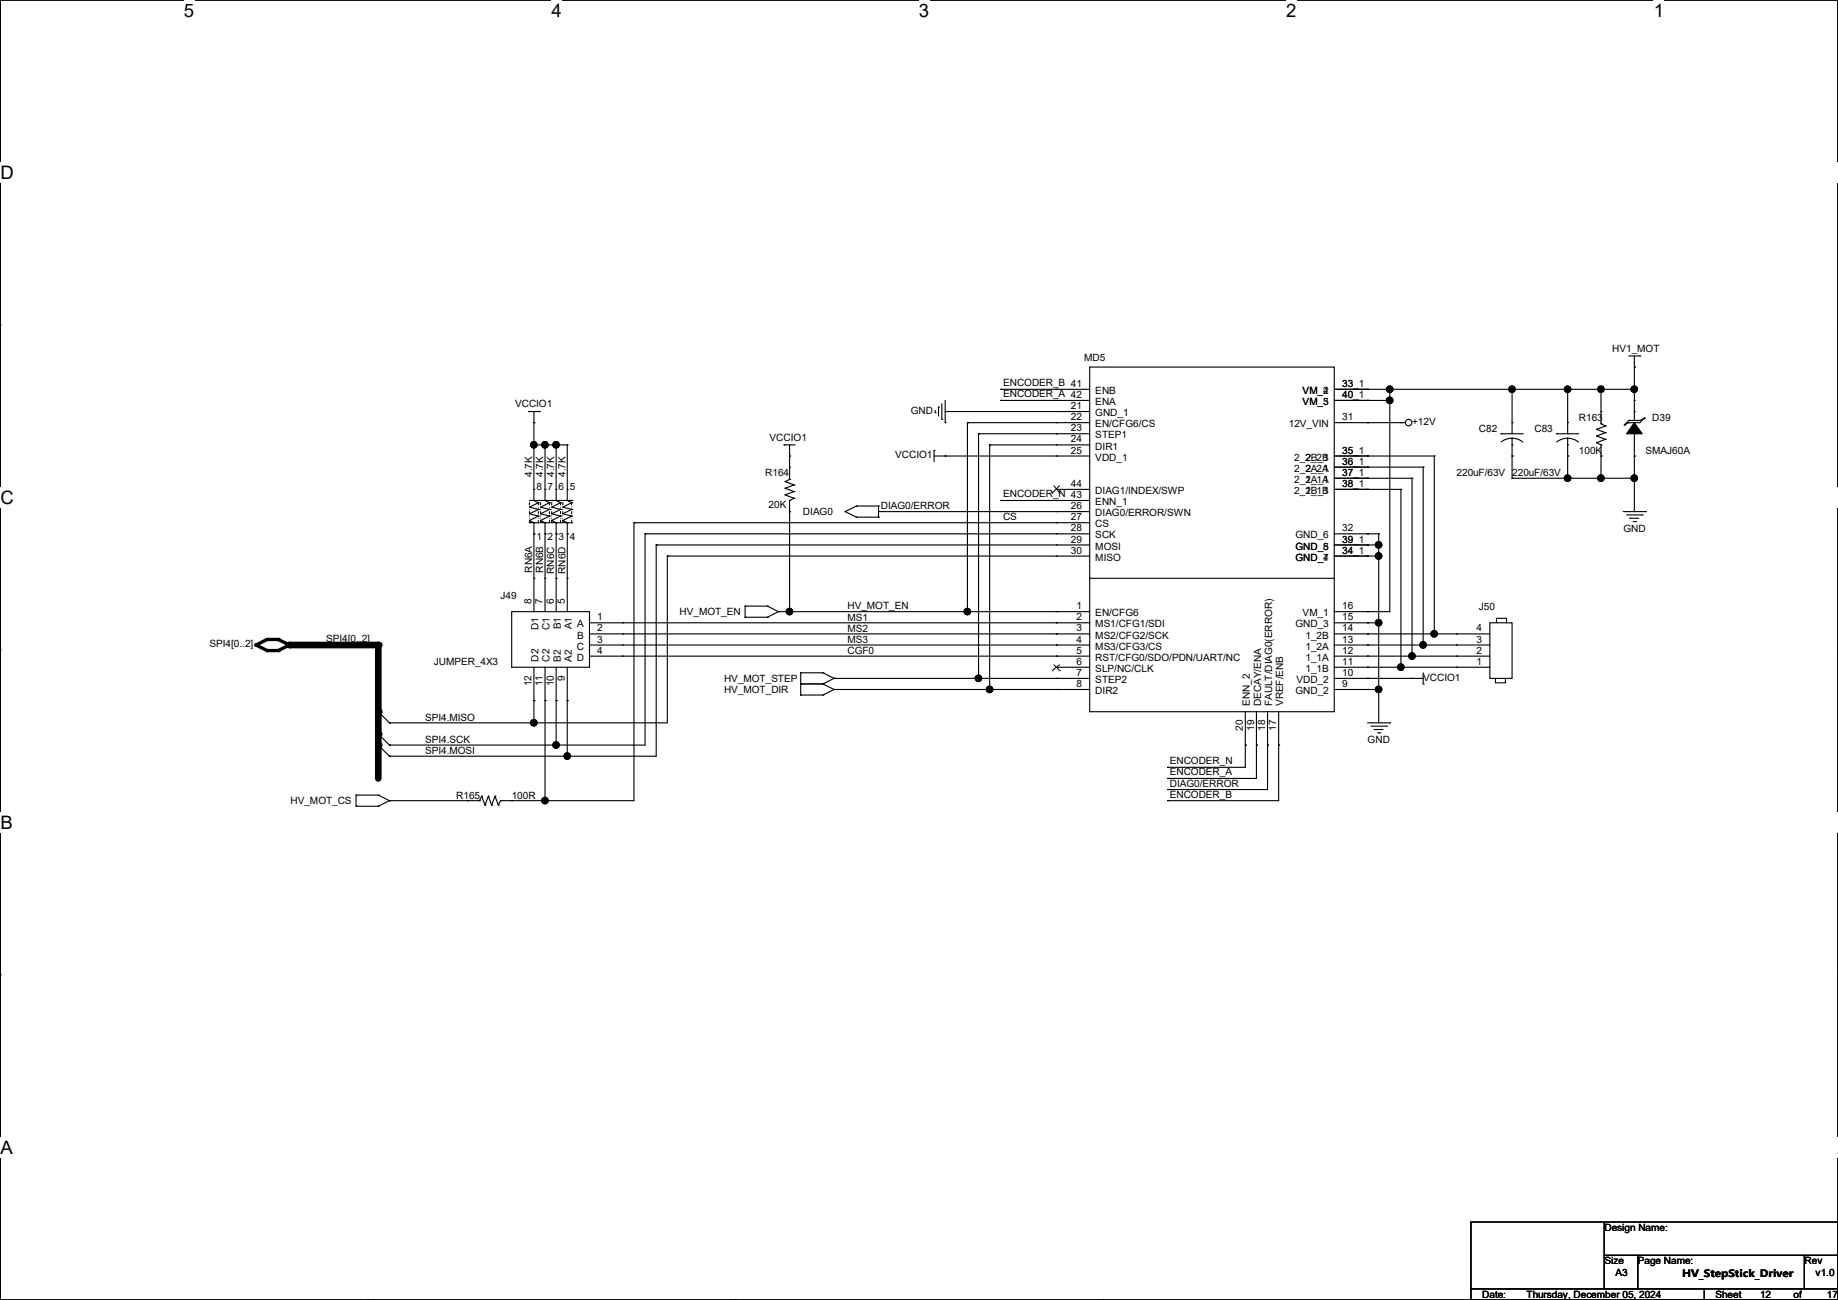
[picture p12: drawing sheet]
<svg xmlns="http://www.w3.org/2000/svg" width="420mm" height="297mm" viewBox="0 0 420 297" stroke-linecap="round" stroke-linejoin="round" font-family="sans-serif">
<path d="M.1 0h419.8v297h-419.8z" fill="none" stroke="#000" stroke-width=".25"/>
<path d="M42 0h2.4v4.8h-2.4z" fill="#fff"/>
<path d="M84 0h.1M84 297h.1" fill="none" stroke="#000" stroke-width=".25"/>
<path d="M126 0h2.4v4.8h-2.4z" fill="#fff"/>
<path d="M168 0h.1M168 297h.1" fill="none" stroke="#000" stroke-width=".25"/>
<path d="M210 0h2.3v4.8h-2.3z" fill="#fff"/>
<path d="M252 0h.1M252 297h.1" fill="none" stroke="#000" stroke-width=".25"/>
<path d="M293.9 0h2.4v4.8h-2.4z" fill="#fff"/>
<path d="M336 0h.1M336 297h.1" fill="none" stroke="#000" stroke-width=".25"/>
<g fill="#fff">
<path d="M377.9 0h2.4v4.8h-2.4z"/>
<path d="M.1 37.1h3v4.8h-3z"/>
<path d="M419.9 37.1l.1 4.8z"/>
<path d="M.1 111.3h3v4.8h-3z"/>
<path d="M419.9 111.3l.1 4.8z"/>
</g>
<path d="M.1 74.3h.1M419.9 74.3h.1" fill="none" stroke="#000" stroke-width=".25"/>
<g fill="#fff">
<path d="M.1 185.6h2.8v4.7h-2.8z"/>
<path d="M419.9 185.6l.1 4.7z"/>
</g>
<path d="M.1 148.5h.1M419.9 148.5h.1" fill="none" stroke="#000" stroke-width=".25"/>
<g fill="#fff">
<path d="M0 259.8h2.9v4.7h-2.9z"/>
<path d="M419.9 259.8h.1v4.7h-.1z"/>
</g>
<g fill="none" stroke="#000" stroke-width=".25">
<path d="M120.7 94h2.6M122 96.6h.1M122 94v20.3M123.3 94h.1M213.7 94.3h.1M213.7 93.8v.5M214.5 93h.1M214.5 93v2M215.2 95.8h.1M215.2 92.2v3.6M216 96.6h.1M216 94h.1"/>
<path d="M216 94h33M216 91.5v5.1M221.1 96.6h.1M221.1 96.6h27.9M221.1 96.6v43.1M223.6 99.1h.1M223.6 99.1h25.4M223.6 99.1v55.9M228.7 88.9h.1M228.7 91.5h.1M228.7 88.9h20.3M228.7 91.5h20.3"/>
<path d="M241.4 94h.1M241.4 96.6h.1M241.4 99.1h.1M241.4 88.9h.1M241.4 91.5h.1M249 83.9h55.9v78.7h-55.9zM304.9 96.6h16.2M304.9 88.9h68.6M304.9 91.5h12.7M312.5 88.9h.1M312.5 91.5h.1M312.5 96.6h.1"/>
<path d="M317.6 88.9h.1M317.6 91.5h.1M317.6 88.9v50.8h-12.7M320.1 96.6h.1M343 99.1h.1M343 99.1h5.1M345.5 96.6h.1M345.5 88.9h.1M345.5 88.9v10.2M355.7 99.1h.1M355.7 99.1h5.1M358.2 96.6h.1"/>
<path d="M358.2 88.9h.1M358.2 88.9v10.2M364.8 98.1h.1M364.8 99.6h.1M364.8 98.1l2.1 .7M364.8 99.6l2.1 .8M365.8 96.8h.1M365.8 94h.1M365.8 88.9h.1M365.8 96.8l1.1 .5M365.8 88.9v7.9M366.9 97.3h.1"/>
<path d="M366.9 98.8h.1M366.9 97.3l-2.1 .8M366.9 98.8l-2.1 .8M371.2 97.1h.1M372.2 96.1h.1M372.2 96.6h.1M372.2 81.3h2.5M372.2 96.1l-1 1M372.2 96.6l-1 .5M373.5 83.9h.1M373.5 99.1h.1M373.5 94h.1"/>
<path d="M373.5 91.5h.1M373.5 88.9h.1M373.5 81.3v14.8M373.5 99.1v17.8M374.7 81.3h.1M375.8 95.5h.1M375.8 95.5l-1.1 1.1h-2.5M375.8 95.5l-1.1 .6h-2.5M121 118.9h.1M121 119.4h2M121 114.3h2M121 118.9l1 .5"/>
<path d="M122 119.4h.1M122 114.3h.1M122 111.8h.1M122 101.6h.1M122 119.4v20.3M122 101.6h7.6M122 114.3l1 .6M123 119.4h.1M123 114.3h.1M123 116.4h.1M123 117.9h.1M123 114.9h.1"/>
<path d="M123 114.9l-2 1 2 .5M123 116.4l-2 1 2 .5M123 117.9l-2 1M123.5 118.9h.1M123.5 119.4h2.1M123.5 114.3h2.1M123.5 118.9l1 .5M124.5 119.4h.1M124.5 114.3h.1M124.5 111.8h.1M124.5 101.6h.1M124.5 101.6v12.7"/>
<path d="M124.5 119.4v20.3M124.5 114.3l1.1 .6M125.6 119.4h.1M125.6 114.3h.1M125.6 116.4h.1M125.6 117.9h.1M125.6 114.9h.1M125.6 114.9l-2.1 1 2.1 .5M125.6 116.4l-2.1 1 2.1 .5M125.6 117.9l-2.1 1M126.1 118.9h.1M126.1 119.4h2"/>
<path d="M126.1 114.3h2M126.1 118.9l1 .5M127.1 119.4h.1M127.1 114.3h.1M127.1 111.8h.1M127.1 101.6h.1M127.1 114.3l1 .6M127.1 101.6v12.7M127.1 119.4v20.3M128.1 119.4h.1M128.1 114.3h.1M128.1 116.4h.1"/>
<path d="M128.1 117.9h.1M128.1 114.9h.1M128.1 114.9l-2 1 2 .5M128.1 116.4l-2 1 2 .5M128.1 117.9l-2 1M128.6 118.9h.1M128.6 119.4h2M128.6 114.3h2M128.6 118.9l1 .5M129.6 119.4h.1M129.6 114.3h.1M129.6 111.8h.1"/>
<path d="M129.6 101.6h.1M129.6 114.3l1 .6M129.6 101.6v12.7M129.6 119.4v20.3M130.6 119.4h.1M130.6 114.3h.1M130.6 116.4h.1M130.6 117.9h.1M130.6 114.9h.1M130.6 114.9l-2 1 2 .5M130.6 116.4l-2 1 2 .5M130.6 117.9l-2 1"/>
<path d="M144.9 119.4h.1M144.9 119.4h104.1M144.9 119.4v63.5h-30.5M179.2 101.6h.1M179.2 101.6h2.5M179.4 110h.1M179.4 111.5h.1M179.4 113.1h.1M179.4 110l2 .8M179.4 111.5l2 .8M179.4 113.1l2 .7M180.4 104.2h.1"/>
<path d="M180.4 114.3h.1M180.4 109.5h.1M180.4 116.9h.1M180.4 106.7h.1M180.4 101.6v7.9M180.4 114.3v25.4M180.4 109.5l-1 .5M181.4 110.8h.1M181.4 112.3h.1M181.4 113.8h.1M181.4 110.8l-2 .7M181.4 112.3l-2 .8"/>
<path d="M181.4 113.8l-1 .5M193.1 116.9h.1M193.1 116.9l2.6 1.3M195.7 115.6h.1M195.7 118.2h.1M195.7 115.6l-2.6 1.3M195.7 115.6h5M195.7 118.2h5M200.7 115.6h.1M200.7 118.2h.1M200.7 116.9h.1M200.7 115.6v2.6"/>
<path d="M200.7 116.9h48.3M213.4 102.9h.1M213.4 104.2h35.6M213.4 102.9v2.6M216 104.2h.1M226.1 101.6h.1M226.1 101.6h22.9M226.1 101.6v55.9M228.7 114.3h.1M228.7 114.3h20.3M241.4 101.6h.1M241.4 104.2h.1"/>
<path d="M241.4 116.9h.1M241.4 119.4h.1M241.4 114.3h.1M241.4 111.8h.1M241.4 111.8h7.6M304.9 104.2h22.8M304.9 106.7h20.3M304.9 109.3h17.8M304.9 111.8h15.2M312.5 104.2h.1M312.5 106.7h.1M312.5 109.3h.1"/>
<path d="M312.5 111.8h.1M320.1 111.8h.1M320.1 111.8v40.6M322.7 109.3h.1M322.7 109.3v40.6M325.2 106.7h.1M325.2 106.7v40.7M327.7 104.2h.1M327.7 104.2v40.6M345.5 101.6h.1M345.5 100.1l-1 .2-1.5 .7M345.5 100.1l1.6 .3 .9 .6"/>
<path d="M345.5 104.2h.1M345.5 109.3h.1M345.5 109.3h28M345.5 100.1v9.2M358.2 101.6h.1M358.2 100.1l-1 .2-1.5 .7M358.2 100.1l1.6 .3 .9 .6M358.2 104.2h.1M358.2 109.3h.1M358.2 100.1v9.2M364.8 101.1h.1M364.8 101.1l1 .5"/>
<path d="M365.8 101.6h.1M365.8 104.2h.1M365.8 109.3h.1M365.8 101.6v7.7M366.9 100.4h.1M366.9 100.4l-2.1 .7M370.9 116.9h5.1M371.7 117.6h3.5M372.4 118.4h.1M372.4 118.4h2.1M373.2 119.2h.5M373.5 104.2h.1"/>
<path d="M373.5 109.3h.1M373.7 119.2h.1M375.2 117.6h.1M376 116.9h.1M116.9 139.7h17.8v12.7h-17.8zM122 132.1h.1M122 122h.1M124.5 132.1h.1M124.5 122h.1M127.1 132.1h.1M127.1 122h.1M129.6 122h.1"/>
<path d="M129.6 132.1h.1M147.4 122h.1M147.4 122h101.6M147.4 122v48.2h-58.4M149.9 124.5h.1M149.9 124.5h99.1M149.9 124.5v48.3h-60.9M152.5 127h.1M152.5 127v38.1h-63.5M152.5 127h96.5M170.3 138.5h.1M170.3 138.5h5"/>
<path d="M170.3 138.5v2.5M175.3 138.5h.1M175.3 138.5l2.6 1.2M177.9 139.7h.1M177.9 139.7l-2.6 1.3M177.9 139.7h71.1M180.4 139.7h.1M221.1 139.7h.1M241.4 139.7h.1M241.4 122h.1M241.4 124.5h.1M241.4 127h.1"/>
<path d="M249 132.1h.1M249 132.1h55.9M304.9 122h10.1M304.9 124.5h10.1M304.9 127h10.1M312.5 139.7h.1M312.5 127h.1M312.5 124.5h.1M312.5 122h.1M315 122h.1M315 124.5h.1M315 127h.1"/>
<path d="M315 122v43.1M122 152.4v12.7M124.5 152.4v30.5M127.1 152.4v17.8M129.6 152.4v20.4M134.7 142.3h114.3M134.7 144.8h114.3M134.7 147.4h114.3M134.7 149.9h114.3M142.3 142.3h.1M142.3 144.8h.1M142.3 147.4h.1"/>
<path d="M142.3 149.9h.1M170.3 141h.1M170.3 141h5M175.3 141h.1M183 156.3h.1M183 153.7h.1M183 158.8h.1M183 153.7h5M183 156.3h5M183 153.7v5.1M183 158.8h5M188 153.7h.1"/>
<path d="M188 156.3h.1M188 158.8h.1M188 153.7l2.6 1.3M188 156.3l2.6 1.2M190.6 155h.1M190.6 157.5h.1M190.6 155l-2.6 1.3M190.6 157.5l-2.6 1.3M190.6 155h58.4M190.6 157.5h58.4M223.6 155h.1M226.1 157.5h.1"/>
<path d="M241.4 142.3h.1M241.4 144.8h.1M241.4 147.4h.1M241.4 149.9h.1M241.4 152.4h.1M241.4 155h.1M241.4 157.5h.1M241.4 152.4h7.6M304.9 155h20.3M304.9 142.3h10.1M304.9 144.8h35.5M304.9 147.4h35.5"/>
<path d="M304.9 149.9h35.5M304.9 152.4h35.5M304.9 157.5h10.1M312.5 157.5h.1M312.5 155h.1M312.5 152.4h.1M312.5 149.9h.1M312.5 147.4h.1M312.5 144.8h.1M312.5 142.3h.1M315 142.3h.1M315 157.5h.1"/>
<path d="M320.1 152.4h.1M322.7 155h.1M322.7 149.9h.1M325.2 156.3h.1M325.2 147.4h.1M325.2 153.7v2.6M327.7 144.8h.1M332.8 152.4h.1M332.8 149.9h.1M332.8 147.4h.1M332.8 144.8h.1M340.4 142.3h5.1v12.7h-5.1z"/>
<path d="M341.7 155v1h2.3v-1M342 142.3v-1h2.3v1M86.4 162.6l2.6 2.5M86.4 167.7l2.6 2.5M86.4 170.2l2.6 2.6M89 165.1h.1M89 170.2h.1M89 172.8h.1M122 160.1h.1M122 165.1h.1M124.5 160.1h.1M127.1 160.1h.1"/>
<path d="M127.1 170.2h.1M129.6 160.1h.1M129.6 172.8h.1M266.8 175.3h.1M266.8 177.8h.1M284.6 170.2h.1M284.6 162.6v12.7h-17.8M287.1 170.2h.1M287.1 162.6v15.2h-20.3M289.6 170.2h.1M289.6 162.6v17.8h-22.8M292.2 170.2h.1"/>
<path d="M292.2 162.6v20.3h-25.4M312.5 165.1h5.1M313.3 165.9h3.5M314 166.7h.1M314 166.7h2.1M314.8 167.4h.5M315.3 167.4h.1M316.8 165.9h.1M317.6 165.1h.1M81.4 184.2h.1M81.4 181.7h.1M81.4 181.7h5"/>
<path d="M81.4 184.2h5M81.4 181.7v2.5M86.4 181.7h.1M86.4 184.2h.1M86.4 181.7l2.6 1.2M89 182.9h.1M89 182.9l-2.6 1.3M89 182.9h20.6M106.8 182.9h.1M109.6 182.9h.1M110.1 181.9h.1M110.1 181.9l-.5 1"/>
<path d="M110.1 181.9l.7 2M110.8 183.9h.1M111.6 181.9h.1M111.6 181.9l-.8 2M111.6 181.9l.8 2M112.4 183.9h.1M113.1 181.9h.1M113.1 181.9l-.7 2M113.1 181.9l.8 2M113.9 183.9h.1M114.4 182.9h.1M114.4 182.9l-.5 1"/>
<path d="M116.9 182.9h.1M124.5 182.9h.1M266.8 180.4h.1M266.8 182.9h.1M.1 222.7h.1M419.9 222.7h.1M336.1 279.2h30.5v15.2h-30.5zM366.6 279.2h53.3v7.6h-53.3zM336.1 294.4h53.4v2.6h-53.4zM366.6 286.8h7.6v7.6h-7.6zM374.2 286.8h38.1v7.6h-38.1zM389.5 294.4h30.4v2.6h-30.4z"/>
<path d="M412.3 286.8h7.6v7.6h-7.6z"/>
<circle cx="321.9" cy="96.5" r=".74"/>
</g>
<path d="M58.5 147.4l2.5-1.3h2.6l2.5 1.3-2.5 1.2h-2.6z" fill="none" stroke="#000" stroke-width=".76"/>
<g fill="#000">
<circle cx="58.5" cy="147.4" r=".38"/>
<circle cx="61" cy="148.6" r=".38"/>
<circle cx="61" cy="146.1" r=".38"/>
<circle cx="63.6" cy="148.6" r=".38"/>
<circle cx="63.6" cy="146.1" r=".38"/>
<circle cx="66.1" cy="147.4" r=".38"/>
<circle cx="66.1" cy="147.4" r=".76"/>
<circle cx="86.4" cy="147.4" r=".76"/>
<circle cx="86.4" cy="170.2" r=".76"/>
<circle cx="86.4" cy="162.6" r=".76"/>
<circle cx="86.4" cy="167.7" r=".76"/>
</g>
<g fill="none" stroke="#000" stroke-width=".25" stroke-dasharray=".5 .5 0 .5 0 .5">
<path d="M121 119.4v-5.1M121 114.3h.1M123 119.4v-5.1M123 114.3h.1M123.5 119.4v-5.1M123.5 114.3h.1M125.6 119.4v-5.1M125.6 114.3h.1M126.1 119.4v-5.1M126.1 114.3h.1M128.1 119.4v-5.1M128.1 114.3h.1"/>
<path d="M128.6 119.4v-5.1M128.6 114.3h.1M130.6 119.4v-5.1M130.6 114.3h.1"/>
</g>
<path d="M240.4 112.7h.1M240.8 110.9l1.4 1.8M242.2 112.7h.1M242.2 110.9l-1.8 1.8M240.4 153.2h.1M240.8 151.8l1.4 1.4M242.2 153.2h.1M242.2 151.8l-1.8 1.4" fill="none" stroke="#000" stroke-width=".23"/>
<g fill="#000" stroke="#000" stroke-width=".25">
<path d="M373.5 96.6l1.7 2.5h-3.5z" fill-rule="evenodd"/>
<circle cx="317.6" cy="88.9" r=".74"/>
<circle cx="317.6" cy="91.5" r=".74"/>
<circle cx="345.5" cy="88.9" r=".74"/>
<circle cx="358.2" cy="88.9" r=".74"/>
<circle cx="365.8" cy="88.9" r=".74"/>
<circle cx="373.4" cy="88.9" r=".74"/>
<circle cx="122" cy="101.6" r=".74"/>
<circle cx="124.5" cy="101.6" r=".74"/>
<circle cx="127.1" cy="101.6" r=".74"/>
<circle cx="358.2" cy="109.2" r=".74"/>
<circle cx="365.8" cy="109.2" r=".74"/>
<circle cx="373.4" cy="109.2" r=".74"/>
<circle cx="180.4" cy="139.7" r=".74"/>
<circle cx="221" cy="139.7" r=".74"/>
<circle cx="315" cy="127" r=".74"/>
<circle cx="315" cy="124.5" r=".74"/>
<circle cx="223.6" cy="155" r=".74"/>
<circle cx="226.1" cy="157.5" r=".74"/>
<circle cx="315" cy="142.3" r=".74"/>
<circle cx="315" cy="157.5" r=".74"/>
<circle cx="320.1" cy="152.4" r=".74"/>
<circle cx="322.6" cy="149.9" r=".74"/>
<circle cx="325.2" cy="147.3" r=".74"/>
<circle cx="327.7" cy="144.8" r=".74"/>
<circle cx="122" cy="165.1" r=".74"/>
<circle cx="127.1" cy="170.2" r=".74"/>
<circle cx="129.6" cy="172.7" r=".74"/>
<circle cx="124.5" cy="182.9" r=".74"/>
</g>
<path d="M66.1 147.4h20.3v30.4" fill="none" stroke="#000" stroke-width="1.5"/>
<g font-size="4.2">
<text x="42" y="3.9">5</text>
<text x="126" y="3.9">4</text>
<text x="210" y="3.9">3</text>
<text x="293.9" y="3.9">2</text>
<text x="377.9" y="3.9">1</text>
<text x=".1" y="40.9">D</text>
<text x=".1" y="115.1">C</text>
<text x=".1" y="189.4">B</text>
<text x=".1" y="263.6">A</text>
<text x="419.9" y="263.6">A</text>
</g>
<g font-size="2.3">
<text x="247.8" y="82.4">MD5</text>
<text x="368.4" y="80.3">HV1_MOT</text>
<text x="229.2" y="88.2">ENCODER_B 41</text>
<text x="306.7" y="88.4">33</text>
<text x="306.7" y="88.4">33_1</text>
<text x="117.7" y="93">VCCIO1</text>
<text x="208.1" y="94.6">GND</text>
<text x="229.2" y="90.8">ENCODER_A 42</text>
<text x="244.7" y="93.5">21</text>
<text x="250.3" y="95.1">GND_1</text>
<text x="250.3" y="90">ENB</text>
<text x="250.3" y="92.5">ENA</text>
<text x="297.7" y="90">VM_2</text>
<text x="297.7" y="92.5">VM_3</text>
<text x="297.7" y="92.5">VM_5</text>
<text x="297.7" y="90">VM_4</text>
<text x="306.7" y="90.9">40</text>
<text x="306.7" y="90.9">40_1</text>
<text x="175.9" y="100.7">VCCIO1</text>
<text x="244.7" y="96">22</text>
<text x="244.7" y="98.6">23</text>
<text x="244.7" y="101.1">24</text>
<text x="250.3" y="97.6">EN/CFG6/CS</text>
<text x="250.3" y="100.2">STEP1</text>
<text x="294.5" y="97.6">12V_VIN</text>
<text x="306.7" y="96">31</text>
<text x="322.7" y="97.1">+12V</text>
<text x="337.9" y="98.6">C82</text>
<text x="350.6" y="98.6">C83</text>
<text x="360.8" y="96.1">R163</text>
<text x="377.6" y="96.1">D39</text>
<text x="204.6" y="104.7">VCCIO1</text>
<text x="244.7" y="103.6">25</text>
<text x="250.3" y="102.7">DIR1</text>
<text x="250.3" y="105.2">VDD_1</text>
<text x="295.8" y="105.2">2_2B_1</text>
<text x="295.8" y="107.8">2_2A_1</text>
<text x="298.3" y="105.2">2_2B</text>
<text x="298.3" y="107.8">2_2A</text>
<text x="306.7" y="103.6">35</text>
<text x="306.7" y="106.2">36</text>
<text x="306.7" y="103.6">35_1</text>
<text x="306.7" y="106.2">36_1</text>
<text x="360.8" y="103.7">100K</text>
<text x="376" y="103.7">SMAJ60A</text>
<text x="121.6" y="109" transform="rotate(-90 121.6 109)">4.7K</text>
<text x="122.6" y="112.1">8</text>
<text x="124.1" y="109" transform="rotate(-90 124.1 109)">4.7K</text>
<text x="125.1" y="112.1">7</text>
<text x="126.7" y="109" transform="rotate(-90 126.7 109)">4.7K</text>
<text x="127.6" y="112.1">6</text>
<text x="129.2" y="109" transform="rotate(-90 129.2 109)">4.7K</text>
<text x="130.2" y="112.1">5</text>
<text x="174.8" y="108.8">R164</text>
<text x="229.2" y="113.6">ENCODER_N 43</text>
<text x="244.7" y="111.3">44</text>
<text x="250.3" y="112.9">DIAG1/INDEX/SWP</text>
<text x="295.8" y="110.3">2_1A_1</text>
<text x="295.8" y="112.9">2_1B_1</text>
<text x="298.3" y="110.3">2_1A</text>
<text x="298.3" y="112.9">2_1B</text>
<text x="306.7" y="108.7">37</text>
<text x="306.7" y="111.3">38</text>
<text x="306.7" y="108.7">37_1</text>
<text x="306.7" y="111.3">38_1</text>
<text x="332.8" y="108.8">220uF/63V</text>
<text x="345.5" y="108.8">220uF/63V</text>
<text x="175.6" y="116.2">20K</text>
<text x="183.5" y="117.7">DIAG0</text>
<text x="201.3" y="116.4">DIAG0/ERROR</text>
<text x="229.2" y="118.9">CS</text>
<text x="244.7" y="116.3">26</text>
<text x="244.7" y="118.9">27</text>
<text x="250.3" y="117.9">DIAG0/ERROR/SWN</text>
<text x="250.3" y="115.4">ENN_1</text>
<text x="122.6" y="123.3">1</text>
<text x="125.1" y="123.3">2</text>
<text x="127.6" y="123.3">3</text>
<text x="130.2" y="123.3">4</text>
<text x="244.7" y="121.4">28</text>
<text x="244.7" y="124">29</text>
<text x="250.3" y="120.5">CS</text>
<text x="250.3" y="123">SCK</text>
<text x="250.3" y="125.6">MOSI</text>
<text x="296" y="125.6">GND_5</text>
<text x="296" y="123">GND_6</text>
<text x="296" y="125.6">GND_8</text>
<text x="306.7" y="124">39</text>
<text x="306.7" y="121.4">32</text>
<text x="306.7" y="124">39_1</text>
<text x="370.9" y="121.5">GND</text>
<text x="121.6" y="130.8" transform="rotate(-90 121.6 130.8)">RN6A</text>
<text x="124.1" y="130.8" transform="rotate(-90 124.1 130.8)">RN6B</text>
<text x="126.7" y="131.1" transform="rotate(-90 126.7 131.1)">RN6C</text>
<text x="129.2" y="131.1" transform="rotate(-90 129.2 131.1)">RN6D</text>
<text x="244.7" y="126.5">30</text>
<text x="250.3" y="128.1">MISO</text>
<text x="296" y="128.1">GND_4</text>
<text x="296" y="128.1">GND_7</text>
<text x="306.7" y="126.5">34</text>
<text x="306.7" y="126.5">34_1</text>
<text x="114.4" y="136.7">J49</text>
<text x="121.5" y="138" transform="rotate(-90 121.5 138)">8</text>
<text x="124" y="138" transform="rotate(-90 124 138)">7</text>
<text x="126.5" y="138" transform="rotate(-90 126.5 138)">6</text>
<text x="129.1" y="138" transform="rotate(-90 129.1 138)">5</text>
<text x="123.1" y="143.9" transform="rotate(-90 123.1 143.9)">D1</text>
<text x="125.6" y="143.9" transform="rotate(-90 125.6 143.9)">C1</text>
<text x="128.1" y="143.8" transform="rotate(-90 128.1 143.8)">B1</text>
<text x="130.7" y="143.8" transform="rotate(-90 130.7 143.8)">A1</text>
<text x="131.9" y="143.3">A</text>
<text x="136.5" y="141.7">1</text>
<text x="155.3" y="140.5">HV_MOT_EN</text>
<text x="193.6" y="141.8">MS1</text>
<text x="193.6" y="139">HV_MOT_EN</text>
<text x="246" y="139.2">1</text>
<text x="246" y="141.7">2</text>
<text x="250.3" y="140.8">EN/CFG6</text>
<text x="250.3" y="143.3">MS1/CFG1/SDI</text>
<text x="296" y="143.3">GND_3</text>
<text x="297.7" y="140.8">VM_1</text>
<text x="306.7" y="141.7">15</text>
<text x="306.7" y="139.2">16</text>
<text x="337.9" y="139.3">J50</text>
<text x="47.8" y="147.9">SPI4[0..2]</text>
<text x="74.5" y="146.6">SPI4[0..2]</text>
<text x="131.8" y="148.4">C</text>
<text x="131.9" y="145.9">B</text>
<text x="136.5" y="144.3">2</text>
<text x="136.5" y="146.8">3</text>
<text x="136.5" y="149.4">4</text>
<text x="193.6" y="144.3">MS2</text>
<text x="193.6" y="146.9">MS3</text>
<text x="193.6" y="149.4">CGF0</text>
<text x="246" y="144.3">3</text>
<text x="246" y="146.8">4</text>
<text x="246" y="149.4">5</text>
<text x="250.3" y="145.9">MS2/CFG2/SCK</text>
<text x="250.3" y="148.4">MS3/CFG3/CS</text>
<text x="298.3" y="148.4">1_2A</text>
<text x="298.3" y="145.9">1_2B</text>
<text x="306.7" y="149.4">12</text>
<text x="306.7" y="146.8">13</text>
<text x="306.7" y="144.3">14</text>
<text x="337.4" y="149.4">2</text>
<text x="337.4" y="146.8">3</text>
<text x="337.4" y="144.3">4</text>
<text x="99.2" y="152">JUMPER_4X3</text>
<text x="123.1" y="151.2" transform="rotate(-90 123.1 151.2)">D2</text>
<text x="125.6" y="151.2" transform="rotate(-90 125.6 151.2)">C2</text>
<text x="128.1" y="151.2" transform="rotate(-90 128.1 151.2)">B2</text>
<text x="129.1" y="155.5" transform="rotate(-90 129.1 155.5)">9</text>
<text x="130.7" y="151.2" transform="rotate(-90 130.7 151.2)">A2</text>
<text x="131.8" y="151">D</text>
<text x="165.4" y="155.8">HV_MOT_STEP</text>
<text x="246" y="151.9">6</text>
<text x="246" y="154.4">7</text>
<text x="250.3" y="151">RST/CFG0/SDO/PDN/UART/NC</text>
<text x="250.3" y="153.5">SLP/NC/CLK</text>
<text x="298.3" y="153.5">1_1B</text>
<text x="298.3" y="151">1_1A</text>
<text x="306.7" y="154.4">10</text>
<text x="306.7" y="151.9">11</text>
<text x="325.2" y="155.5">VCCIO1</text>
<text x="337.4" y="151.9">1</text>
<text x="121.5" y="156.8" transform="rotate(-90 121.5 156.8)">12</text>
<text x="124" y="156.8" transform="rotate(-90 124 156.8)">11</text>
<text x="126.5" y="156.8" transform="rotate(-90 126.5 156.8)">10</text>
<text x="165.4" y="158.3">HV_MOT_DIR</text>
<text x="246" y="157">8</text>
<text x="250.3" y="156">STEP2</text>
<text x="250.3" y="158.6">DIR2</text>
<text x="285.6" y="161.3" transform="rotate(-90 285.6 161.3)">ENN_2</text>
<text x="288.2" y="161.3" transform="rotate(-90 288.2 161.3)">DECAY/ENA</text>
<text x="290.7" y="161.3" transform="rotate(-90 290.7 161.3)">FAULT/DIAG0(ERROR)</text>
<text x="293.2" y="161.3" transform="rotate(-90 293.2 161.3)">VREF/ENB</text>
<text x="296" y="158.6">GND_2</text>
<text x="296.3" y="156">VDD_2</text>
<text x="306.7" y="157">9</text>
<text x="97.1" y="164.6">SPI4.MISO</text>
<text x="284" y="166.9" transform="rotate(-90 284 166.9)">20</text>
<text x="286.6" y="166.9" transform="rotate(-90 286.6 166.9)">19</text>
<text x="289.1" y="166.9" transform="rotate(-90 289.1 166.9)">18</text>
<text x="291.6" y="166.9" transform="rotate(-90 291.6 166.9)">17</text>
<text x="97.1" y="169.7">SPI4.SCK</text>
<text x="97.1" y="172.3">SPI4.MOSI</text>
<text x="312.5" y="169.8">GND</text>
<text x="267.3" y="174.6">ENCODER_N</text>
<text x="267.3" y="177.1">ENCODER_A</text>
<text x="267.3" y="179.9">DIAG0/ERROR</text>
<text x="66.4" y="183.7">HV_MOT_CS</text>
<text x="104.2" y="182.5">R165</text>
<text x="116.9" y="182.5">100R</text>
<text x="267.3" y="182.2">ENCODER_B</text>
<text x="366.6" y="281.3">Design Name:</text>
<text x="366.6" y="288.9">Size</text>
<text x="369.2" y="291.4">A3</text>
<text x="374.3" y="288.9">Page Name:</text>
<text x="384.4" y="291.8">HV_StepStick_Driver</text>
<text x="412.4" y="288.9">Rev</text>
<text x="414.9" y="291.4">v1.0</text>
<text x="338.7" y="296.5">Date:</text>
<text x="348.8" y="296.5">Thursday, December 05, 2024</text>
<text x="392" y="296.5">Sheet</text>
<text x="402.2" y="296.5">12</text>
<text x="409.8" y="296.5">of</text>
<text x="417.4" y="296.5">17</text>
</g>
</svg>
